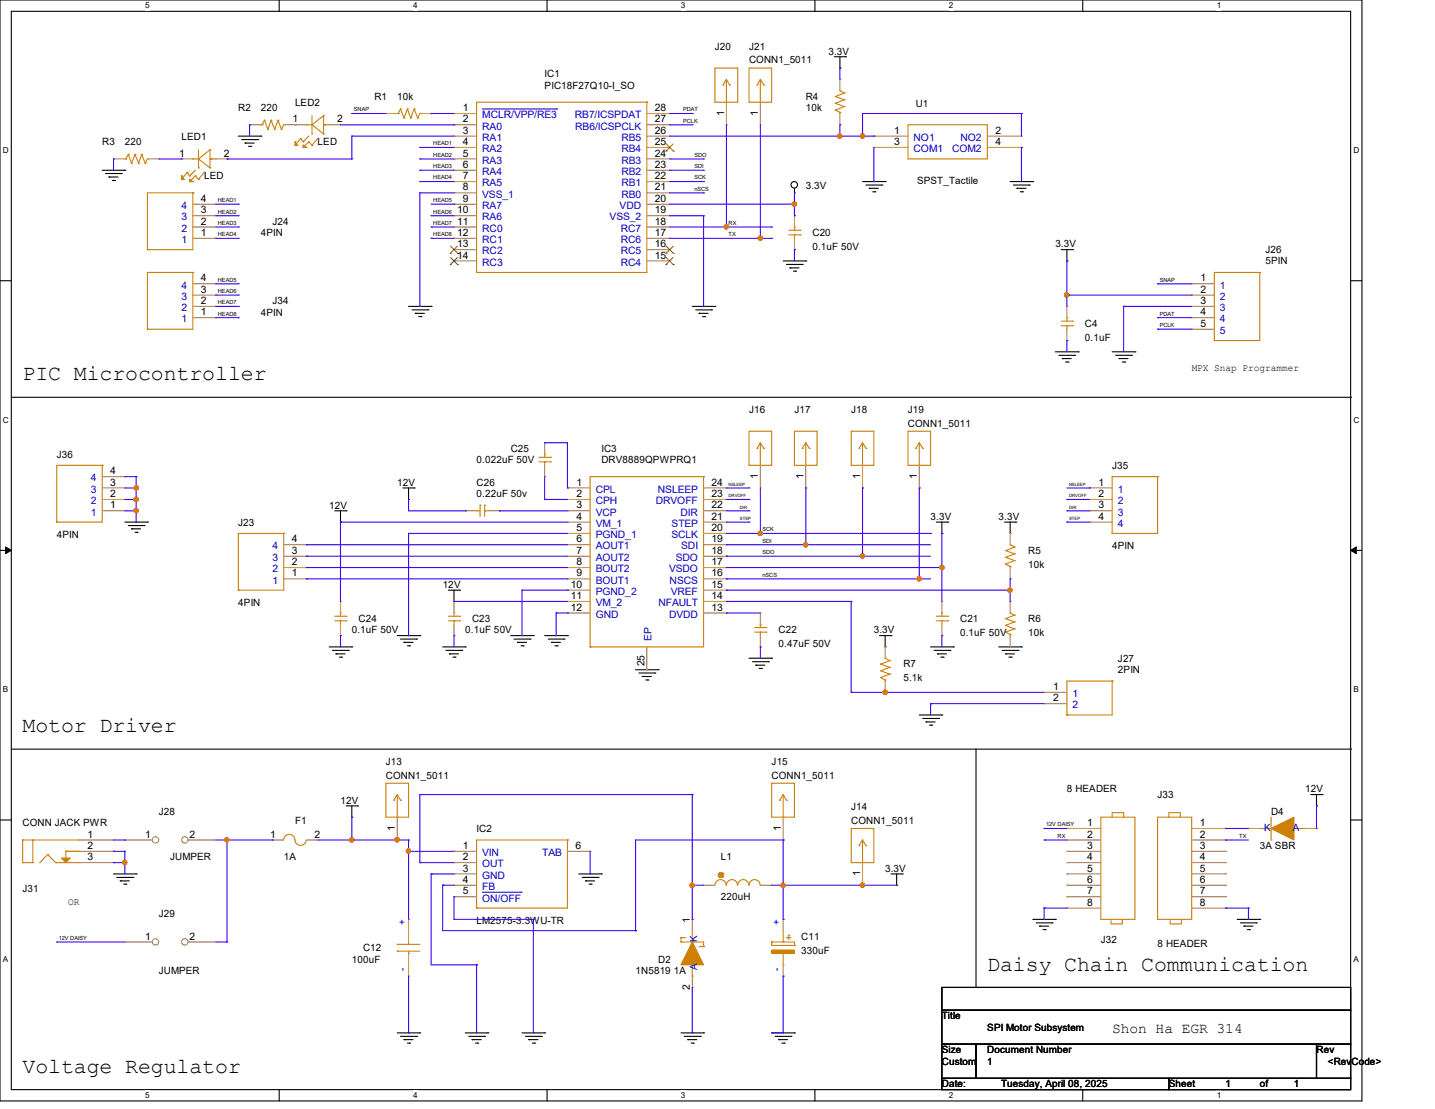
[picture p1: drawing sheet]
<svg xmlns="http://www.w3.org/2000/svg" width="279mm" height="216mm" viewBox="0 0 279 216" stroke-linecap="round" stroke-linejoin="round" font-family="sans-serif">
<path d="M0 0h265.2v214.3h-265.2zM2.2 2.2h260.8v209.9h-260.8z" fill="none" stroke="#000" stroke-width=".21"/>
<g fill="#fff">
<path d="M28.3 .2h.9v1.8h-.9z"/>
<path d="M28.3 212.3h.9v1.8h-.9z"/>
</g>
<path d="M54.4 0v2.2M54.4 212.1v2.2" fill="none" stroke="#000" stroke-width=".21"/>
<g fill="#fff">
<path d="M80.4 .2h.9v1.8h-.9z"/>
<path d="M80.4 212.3h.9v1.8h-.9z"/>
</g>
<path d="M106.5 0v2.2M106.5 212.1v2.2" fill="none" stroke="#000" stroke-width=".21"/>
<g fill="#fff">
<path d="M132.6 .2h.9v1.8h-.9z"/>
<path d="M132.6 212.3h.9v1.8h-.9z"/>
</g>
<path d="M158.7 0v2.2M158.7 212.1v2.2" fill="none" stroke="#000" stroke-width=".21"/>
<g fill="#fff">
<path d="M184.7 .2h.9v1.8h-.9z"/>
<path d="M184.7 212.3h.9v1.8h-.9z"/>
</g>
<path d="M210.8 0v2.2M210.8 212.1v2.2" fill="none" stroke="#000" stroke-width=".21"/>
<g fill="#fff">
<path d="M236.9 .2h.9v1.8h-.9z"/>
<path d="M236.9 212.3h.9v1.8h-.9z"/>
<path d="M.6 28.4h1.1v1.8h-1.1z"/>
<path d="M263.5 28.4h1.2v1.8h-1.2z"/>
<path d="M.6 80.9h1.1v1.7h-1.1z"/>
<path d="M263.5 80.9h1.2v1.7h-1.2z"/>
</g>
<path d="M0 54.7h2.2M263 54.7h2.2" fill="none" stroke="#000" stroke-width=".21"/>
<g fill="#fff">
<path d="M.6 133.3h1v1.8h-1z"/>
<path d="M263.5 133.3h1.1v1.8h-1.1z"/>
</g>
<path d="M0 107.1h2.2M263 107.1h2.2" fill="none" stroke="#000" stroke-width=".21"/>
<path d="M1.1 106.5l1.1 .6-1.1 .7zM263 107.1l1.1-.6v1.3z" fill="#000" stroke="#000" stroke-width=".19"/>
<g fill="#fff">
<path d="M.6 185.8h1v1.8h-1z"/>
<path d="M263.5 185.8h1.1v1.8h-1.1z"/>
</g>
<g fill="none" stroke="#000" stroke-width=".21">
<path d="M162.4 11h2.2M163.5 13.3h.1M163.5 11v2.3M164.6 11h.1M19.9 33.1h4.4M20.5 33.8h3.1M21.2 34.5h.1M21.2 34.5h1.8M21.9 35.1h.4M22.3 35.1h.1M23.6 33.8h.1M24.3 33.1h.1"/>
<path d="M46.4 26.5h4.4M47.1 27.2h3.1M47.7 27.9h.1M47.7 27.9h1.8M48.4 28.5h.4M48.8 28.5h.1M50.2 27.2h.1M50.8 26.5h.1M154.7 37.5h.1M154.7 36.7v.8M167.9 35.3h4.4M168.6 36h3.1"/>
<path d="M169.2 36.7h.1M169.2 36.7h1.8M169.9 37.3h.4M170.3 37.3h.1M171.7 36h.1M172.3 35.3h.1M196.7 35.3h4.4M197.3 36h3.1M198 36.7h.1M198 36.7h1.8M198.7 37.3h.4M199.1 37.3h.1"/>
<path d="M200.4 36h.1M201.1 35.3h.1M79.5 59.6h4.4M83.9 59.6h.1M134.8 59.6h4.4M139.2 59.6h.1M152.5 50.8h4.4M153.1 51.5h3.1M153.8 52.2h.1M153.8 52.2h1.8M154.5 52.8h.4M154.9 52.8h.1"/>
<path d="M156.2 51.5h.1M156.9 50.8h.1M206.6 48.6h2.2M207.7 50.8h.1M207.7 48.6v2.2M208.8 48.6h.1M2.2 77.3h260.8M80.2 60.3h3.1M80.9 61h.1M80.9 61h1.7M81.5 61.6h.5M82 61.6h.1"/>
<path d="M83.3 60.3h.1M135.5 60.3h3.1M136.1 61h.1M136.1 61h1.8M136.8 61.6h.4M137.2 61.6h.1M138.6 60.3h.1M205.5 68.5h4.4M206.2 69.2h3.1M206.8 69.8h.1M206.8 69.8h1.8M207.5 70.5h.4"/>
<path d="M207.9 70.5h.1M209.3 69.2h.1M209.9 68.5h.1M216.5 68.5h4.5M217.2 69.2h3.1M217.9 69.8h.1M217.9 69.8h1.7M218.5 70.5h.5M219 70.5h.1M220.3 69.2h.1M221 68.5h.1M263 77.3h.1"/>
<path d="M65.2 99.4h2.2M66.3 99.4v2.2M67.4 99.4h.1M78.4 95h2.2M79.5 97.2h.1M79.5 95v2.2M80.6 95h.1M24.3 101.6h4.4M25 102.3h3.1M25.6 103h.1M25.6 103h1.8M26.3 103.6h.4"/>
<path d="M26.7 103.6h.1M28.1 102.3h.1M28.7 101.6h.1M66.3 101.6h.1M87.3 114.9h2.2M88.4 117.1h.1M88.4 114.9v2.2M89.5 114.9h.1M182.3 101.6h2.2M183.4 103.8h.1M183.4 101.6v2.2M184.5 101.6h.1"/>
<path d="M195.6 101.6h2.2M196.7 103.8h.1M196.7 101.6v2.2M197.8 101.6h.1M64.1 125.9h4.4M64.7 126.6h3.1M65.4 127.3h.1M65.4 127.3h1.8M66.1 127.9h.4M66.5 127.9h.1M67.8 126.6h.1M68.5 125.9h.1"/>
<path d="M77.3 123.7h4.4M78 124.4h3.1M78.7 125.1h.1M78.7 125.1h1.7M79.3 125.7h.5M79.8 125.7h.1M81.1 124.4h.1M81.7 123.7h.1M86.2 125.9h4.4M86.8 126.6h3.1M87.5 127.3h.1M87.5 127.3h1.8"/>
<path d="M88.2 127.9h.4M88.6 127.9h.1M89.9 126.6h.1M90.6 125.9h.1M99.4 123.7h4.4M100.1 124.4h3.1M100.8 125.1h.1M100.8 125.1h1.7M101.4 125.7h.5M101.9 125.7h.1M103.2 124.4h.1M103.8 123.7h.1"/>
<path d="M106 123.7h4.5M106.7 124.4h3.1M107.4 125.1h.1M107.4 125.1h1.7M108 125.7h.5M108.5 125.7h.1M109.8 124.4h.1M110.5 123.7h.1M123.7 130.4h4.4M124.4 131h3.1M125.1 131.7h.1M125.1 131.7h1.7"/>
<path d="M125.7 132.4h.5M126.2 132.4h.1M127.5 131h.1M128.1 130.4h.1M145.8 128.1h4.4M146.5 128.8h3.1M147.2 129.5h.1M147.2 129.5h1.7M147.8 130.1h.5M148.3 130.1h.1M149.6 128.8h.1M150.2 128.1h.1"/>
<path d="M171.2 123.7h2.3M172.3 125.9h.1M172.3 123.7v2.2M173.5 123.7h.1M179 139.2h4.4M179.7 139.9h3.1M181.2 125.9h4.4M181.9 126.6h3.1M182.5 127.3h.1M182.5 127.3h1.8M182.8 139.9h.1M183.2 127.9h.4"/>
<path d="M183.4 139.2h.1M183.6 127.9h.1M185 126.6h.1M185.6 125.9h.1M194.4 125.9h4.5M195.1 126.6h3.1M195.8 127.3h.1M195.8 127.3h1.7M196.4 127.9h.5M196.9 127.9h.1M198.2 126.6h.1M198.9 125.9h.1"/>
<path d="M0 159.6h2.2M2.2 145.8h260.8M67.4 156.9h2.2M68.5 159.1h.1M68.5 156.9v2.2M69.6 156.9h.1M180.3 140.5h.1M180.3 140.5h1.8M181 141.2h.4M181.4 141.2h.1M190 145.8v46.4M255.2 154.7h2.2"/>
<path d="M256.3 156.9h.1M256.3 154.7v2.2M257.4 154.7h.1M263 145.8h.1M263 159.6h2.2M22.1 170.1h4.4M22.7 170.8h3.2M23.4 171.5h.1M23.4 171.5h1.8M24.1 172.1h.4M24.5 172.1h.1M25.9 170.8h.1"/>
<path d="M26.5 170.1h.1M112.7 170.1h4.4M113.4 170.8h3.1M114 171.5h.1M114 171.5h1.8M114.7 172.1h.4M115.1 172.1h.1M116.5 170.8h.1M117.1 170.1h.1M173.5 170.1h2.2M174.6 172.3h.1M174.6 170.1v2.2"/>
<path d="M175.7 170.1h.1M201.1 179h4.4M201.8 179.7h3.1M204.9 179.7h.1M205.5 179h.1M240.9 179h4.4M241.5 179.7h3.1M244.6 179.7h.1M245.3 179h.1M183.4 192.2h79.6v4.5h-79.6zM183.4 196.7h79.6v6.6h-79.6zM190 192.2h.1"/>
<path d="M202.4 180.3h.1M202.4 180.3h1.8M203.1 181h.4M203.5 181h.1M242.2 180.3h.1M242.2 180.3h1.8M242.9 181h.4M243.3 181h.1M77.3 201.1h4.4M78 201.8h3.1M78.7 202.4h.1M78.7 202.4h1.7"/>
<path d="M79.3 203.1h.5M79.8 203.1h.1M81.1 201.8h.1M81.7 201.1h.1M90.6 201.1h4.4M91.3 201.8h3.1M91.9 202.4h.1M91.9 202.4h1.8M92.6 203.1h.4M93 203.1h.1M94.4 201.8h.1M95 201.1h.1"/>
<path d="M101.6 201.1h4.4M102.3 201.8h3.1M103 202.4h.1M103 202.4h1.7M103.6 203.1h.5M104.1 203.1h.1M105.4 201.8h.1M106 201.1h.1M132.6 201.1h4.4M133.2 201.8h3.2M133.9 202.4h.1M133.9 202.4h1.8"/>
<path d="M134.6 203.1h.4M135 203.1h.1M136.4 201.8h.1M137 201.1h.1M150.2 201.1h4.5M150.9 201.8h3.1M151.6 202.4h.1M151.6 202.4h1.7M152.2 203.1h.5M152.7 203.1h.1M154 201.8h.1M154.7 201.1h.1"/>
<path d="M183.4 203.3h6.6v6.6h-6.6zM183.4 209.9h44.2v2.2h-44.2zM190 203.3h66.3v6.6h-66.3zM227.6 209.9h35.4v2.2h-35.4zM256.3 203.3h6.7v6.6h-6.7z"/>
<circle cx="154.6" cy="36" r=".64"/>
</g>
<g fill="none" stroke="#cc8006" stroke-width=".21">
<path d="M139.2 13.3h4.4v6.6h-4.4zM140.8 16.6h.1M141.4 19.9h.1M141.4 15.5v4.4M141.4 15.5l-.6 1.1M141.4 15.5l.7 1.1M142.1 16.6h.1M92.8 99.4h.1M92.8 99.4h.7M93.5 98.3h.1M93.5 98.3v2.2M94.4 98.3h.1"/>
<path d="M94.4 99.4h.1M94.4 98.3v2.2M94.4 99.4h.6M137 92.8h.1M137 92.8h-22.1v33.1M137 92.8v33.1h-22.1M225.4 92.8h.1M225.4 92.8h-8.9v11M225.4 92.8v11h-8.9M216.5 103.8h.1M114.9 125.9h.1M225.4 159.1h6.6v19.9h-6.6z"/>
<path d="M227.6 159.1v-.9h2.2v.9M227.8 179v.9h2.2v-.9"/>
</g>
<g fill="none" stroke="#a84" stroke-width=".21">
<path d="M141.4 19.9v4.4M141.4 24.3h.1M90.6 99.4h.1M90.6 99.4h2.2M95 99.4h2.2M97.2 99.4h.1M110.5 95h.1M110.5 97.2h.1M110.5 99.4h.1M110.5 95h4.4M110.5 97.2h4.4M110.5 99.4h4.4"/>
<path d="M137 95h4.4M137 97.2h4.4M137 99.4h4.4M141.4 95h.1M141.4 97.2h.1M141.4 99.4h.1M212.1 95h.1M212.1 97.2h.1M212.1 99.4h.1M212.1 95h4.4M212.1 97.2h4.4M212.1 99.4h4.4"/>
<path d="M110.5 101.6h.1M110.5 103.8h.1M110.5 106h.1M110.5 108.3h.1M110.5 110.5h.1M110.5 112.7h.1M110.5 114.9h.1M110.5 117.1h.1M110.5 119.3h.1M110.5 101.6h4.4M110.5 103.8h4.4M110.5 106h4.4"/>
<path d="M110.5 108.3h4.4M110.5 110.5h4.4M110.5 112.7h4.4M110.5 114.9h4.4M110.5 117.1h4.4M110.5 119.3h4.4M137 101.6h4.4M137 103.8h4.4M137 106h4.4M137 108.3h4.4M137 110.5h4.4M137 112.7h4.4"/>
<path d="M137 114.9h4.4M137 117.1h4.4M137 119.3h4.4M141.4 101.6h.1M141.4 103.8h.1M141.4 106h.1M141.4 108.3h.1M141.4 110.5h.1M141.4 112.7h.1M141.4 114.9h.1M141.4 117.1h.1M141.4 119.3h.1"/>
<path d="M212.1 101.6h.1M212.1 101.6h4.4M125.9 130.4h.1M125.9 125.9v4.5M232 161.3h6.6M232 163.5h6.6M232 165.7h6.6M232 167.9h6.6M232 170.1h6.6M232 172.3h6.6M232 174.6h6.6M232 176.8h6.6"/>
<path d="M238.6 161.3h.1M238.6 163.5h.1M238.6 165.7h.1M238.6 167.9h.1M238.6 170.1h.1M238.6 172.3h.1M238.6 174.6h.1M238.6 176.8h.1"/>
</g>
<circle cx="30.3" cy="163.5" r=".63" fill="#fff" stroke="#a84" stroke-width=".21"/>
<path d="M24.3 163.5h.1M24.3 163.5h5.3" fill="none" stroke="#a84" stroke-width=".21"/>
<circle cx="36" cy="163.5" r=".63" fill="#fff" stroke="#a84" stroke-width=".21"/>
<g fill="none" stroke="#a84" stroke-width=".21">
<path d="M148 19.9v4.4M163.5 15.5h.1M163.5 15.5v2.2M22.1 30.9h.1M22.1 30.9h2.2M28.7 30.9h2.2M30.9 30.9h.1M35.3 30.9h.1M35.3 30.9h2.2M37.5 39.8h4.5M42 39.8h.1M42 30.9h2.2"/>
<path d="M44.2 30.9h.1M57.4 24.3h.1M57.4 24.3h2.2M64.1 24.3h2.2M66.3 24.3h.1M75.1 22.1h.1M75.1 22.1h2.2M81.7 22.1h2.2M83.9 22.1h.1M88.4 22.1h.1M88.4 24.3h.1M88.4 26.5h.1"/>
<path d="M88.4 28.7h.1M88.4 30.9h.1M88.4 33.1h.1M88.4 35.3h.1M88.4 37.5h.1M88.4 39.8h.1M88.4 30.9h4.4M88.4 39.8h4.4M88.4 24.3h4.4M88.4 26.5h4.4M88.4 28.7h4.4M88.4 22.1h4.4"/>
<path d="M88.4 33.1h4.4M88.4 35.3h4.4M88.4 37.5h4.4M125.9 30.9h4.5M125.9 39.8h4.5M125.9 24.3h4.5M125.9 26.5h4.5M125.9 28.7h4.5M125.9 22.1h4.5M125.9 33.1h4.5M125.9 35.3h4.5M125.9 37.5h4.5"/>
<path d="M130.4 22.1h.1M130.4 24.3h.1M130.4 26.5h.1M130.4 28.7h.1M130.4 30.9h.1M130.4 33.1h.1M130.4 35.3h.1M130.4 37.5h.1M130.4 39.8h.1M148 24.3h.1M163.5 24.3h.1M163.5 22.1v2.2"/>
<path d="M170.1 26.5h.1M170.1 28.7h.1M170.1 26.5h6.7M170.1 28.7h6.7M192.2 26.5h6.7M192.2 28.7h6.7M198.9 26.5h.1M198.9 28.7h.1M37.5 55.2h4.5M37.5 57.4h4.5M37.5 59.6h4.5M37.5 46.4h4.5"/>
<path d="M37.5 44.2h4.5M37.5 42h4.5M42 46.4h.1M42 44.2h.1M42 42h.1M42 59.6h.1M42 57.4h.1M42 55.2h.1M88.4 42h.1M88.4 44.2h.1M88.4 46.4h.1M88.4 48.6h.1"/>
<path d="M88.4 50.8h.1M88.4 46.4h4.4M88.4 44.2h4.4M88.4 42h4.4M88.4 48.6h4.4M88.4 50.8h4.4M125.9 46.4h4.5M125.9 44.2h4.5M125.9 42h4.5M125.9 48.6h4.5M125.9 50.8h4.5M130.4 42h.1"/>
<path d="M130.4 44.2h.1M130.4 46.4h.1M130.4 48.6h.1M130.4 50.8h.1M154.7 48.6h.1M154.7 42h.1M154.7 42v2.2M154.7 46.4v2.2M232 55.2h.1M232 57.4h.1M232 59.6h.1M232 55.2h4.4"/>
<path d="M232 57.4h4.4M232 59.6h4.4M37.5 61.8h4.5M42 61.8h.1M232 61.8h.1M232 64.1h.1M232 61.8h4.4M232 64.1h4.4M19.9 99.4h4.4M19.9 97.2h4.4M19.9 95h4.4M19.9 92.8h4.4"/>
<path d="M24.3 99.4h.1M24.3 97.2h.1M24.3 95h.1M24.3 92.8h.1M106 92.8h.1M106 86.2h.1M106 86.2v2.2M106 90.6v2.2M156.9 95h.1M156.9 90.6v4.4M167.9 95h.1M167.9 90.6v4.4"/>
<path d="M179 95h.1M179 90.6v4.4M55.2 112.7h4.4M55.2 110.5h4.4M55.2 108.3h4.4M55.2 106h4.4M59.6 112.7h.1M59.6 110.5h.1M59.6 108.3h.1M59.6 106h.1M66.3 117.1h.1M66.3 117.1v2.2"/>
<path d="M148 119.3h.1M148 119.3v2.2M183.4 117.1h.1M183.4 117.1v2.2M196.7 103.8h.1M196.7 112.7h.1M196.7 117.1h.1M196.7 103.8v2.2M196.7 110.5v2.2M196.7 117.1v2.2M66.3 123.7h.1M66.3 121.5v2.2"/>
<path d="M148 125.9h.1M148 123.7v2.2M172.3 125.9h.1M172.3 134.8h.1M172.3 125.9v2.2M172.3 132.6v2.2M183.4 123.7h.1M183.4 121.5v2.2M196.7 125.9h.1M196.7 123.7v2.2M203.3 134.8h.1M203.3 137h.1"/>
<path d="M203.3 134.8h4.4M203.3 137h4.4M77.3 159.1v4.4M152.5 159.1v4.4M15.5 163.5h6.6M15.5 165.7h6.6M15.5 167.9h6.6M22.1 167.9h.1M22.1 165.7h.1M22.1 163.5h.1M36.7 163.5h5.3M42 163.5h.1"/>
<path d="M53 163.5h.1M53 163.5h2.2M59.6 163.5h2.2M61.8 163.5h.1M77.3 163.5h.1M79.5 179h.1M79.5 179v4.4M88.4 165.7h.1M88.4 167.9h.1M88.4 170.1h.1M88.4 172.3h.1M88.4 174.6h.1"/>
<path d="M88.4 165.7h4.4M88.4 167.9h4.4M88.4 170.1h4.4M88.4 172.3h4.4M88.4 174.6h4.4M110.5 165.7h4.4M114.9 165.7h.1M137 172.3h.1M137 172.3h2.2M148 172.3h2.2M150.2 172.3h.1M152.5 179h.1"/>
<path d="M152.5 163.5h.1M152.5 179v2.2M167.9 172.3h.1M167.9 167.9v4.4M207.7 161.3h.1M207.7 163.5h.1M207.7 165.7h.1M207.7 167.9h.1M207.7 170.1h.1M207.7 172.3h.1M207.7 174.6h.1M207.7 176.8h.1"/>
<path d="M207.7 163.5h6.6M207.7 161.3h6.6M207.7 165.7h6.6M207.7 167.9h6.6M207.7 170.1h6.6M207.7 172.3h6.6M207.7 174.6h6.6M207.7 176.8h6.6M243.1 161.3h.1M243.1 161.3h2.2M254.1 161.3h2.2M256.3 161.3h.1"/>
<path d="M79.5 190h.1M79.5 185.6v4.4M152.5 190h.1M152.5 187.8v2.2"/>
</g>
<g fill="none" stroke="#cc8006" stroke-width=".21">
<path d="M125.9 19.9h.1M125.9 19.9h-33.1v33.1M125.9 19.9v33.1h-33.1M145.8 13.3h4.4v6.6h-4.4zM147.4 16.6h.1M148 19.9h.1M148 15.5v4.4M148 15.5l-.6 1.1M148 15.5l.7 1.1M148.7 16.6h.1M162.6 18.8h.1M162.6 18.8l1.8 .6"/>
<path d="M163.5 17.7h.1M163.5 17.7l.9 .4M164.4 19.4h.1M164.4 18.1h.1M164.4 19.4l-1.8 .7M164.4 18.1l-1.8 .7M24.3 30.9h.2M24.5 30.9h.1M25 30.1h.1M25 30.1l-.5 .8M25 30.1l.6 1.7M25.6 31.8h.1"/>
<path d="M26.3 30.1h.1M26.3 30.1l-.7 1.7M26.3 30.1l.7 1.7M27 31.8h.1M27.6 30.1h.1M27.6 30.1l-.6 1.7M27.6 30.1l.7 1.7M28.3 31.8h.1M28.7 30.9h.1M28.7 30.9l-.4 .9M35.3 34.9h.1M35.3 34.2h.1"/>
<path d="M35.3 34.9h.5M35.3 34.2l.5 .7M35.3 34.2v.7M35.8 34.9h.1M36.4 33.6h.1M36.4 33.6l.5 .6M36.4 33.6l-1.1 1.3M36.9 35.3h.1M36.9 34.9h.1M36.9 34.2h.1M36.9 35.3h.6M36.9 34.9l.6 .4"/>
<path d="M36.9 34.9v.4M37.5 30.9h.1M37.5 35.3h.1M37.5 37.5h.1M37.5 30.9h1.2M37.5 37.5v11.1h-8.8M37.5 37.5h-8.8v11.1M38 34.2h.1M38 34.2l.7 .7M38 34.2l-1.1 1.1M38 33.1l-1.1 1.1M38.7 32.7h.1"/>
<path d="M38.7 30.9h.1M38.7 34.9h.1M38.7 29.2v3.5M38.7 30.9l2.2 1.8M39.8 33.6l-1.1 1.3M40.9 29.2h.1M40.9 30.9h.1M40.9 32.7h.1M40.9 30.9h1.1M40.9 29.2v3.5M40.9 29.2l-2.2 1.7M41.1 30.9h.1"/>
<path d="M57.4 28.3h.1M57.4 27.6h.1M57.4 28.3h.5M57.4 27.6l.5 .7M57.4 27.6v.7M57.9 28.3h.1M58.5 27h.1M58.5 27l.5 .6M58.5 27l-1.1 1.3M59 28.7h.1M59 28.3h.1M59 27.6h.1"/>
<path d="M59 28.7h.6M59 28.3l.6 .4M59 28.3v.4M59.6 24.3h.1M59.6 28.7h.1M59.6 24.3h1.1M60.1 27.6h.1M60.1 27.6l.6 .7M60.1 27.6l-1.1 1.1M60.1 26.5l-1.1 1.1M60.7 26.1h.1M60.7 24.3h.1"/>
<path d="M60.7 28.3h.1M60.7 22.5v3.6M60.7 24.3l2.3 1.8M61.8 27l-1.1 1.3M63 22.5h.1M63 24.3h.1M63 26.1h.1M63 24.3h1.1M63 22.5v3.6M63 22.5l-2.3 1.8M63.2 24.3h.1M77.3 22.1h.3"/>
<path d="M77.6 22.1h.1M78 21.2h.1M78 21.2l-.4 .9M78 21.2l.7 1.8M78.7 23h.1M79.3 21.2h.1M79.3 21.2l-.6 1.8M79.3 21.2l.7 1.8M80 23h.1M80.6 21.2h.1M80.6 21.2l-.6 1.8M80.6 21.2l.7 1.8"/>
<path d="M81.3 23h.1M81.7 22.1h.1M81.7 22.1l-.4 .9M162.6 21.4h.1M162.6 20.1h.1M162.6 21.4l.9 .5M162.6 20.1l1.8 .6M163.5 21.9h.1M163.5 21.9v.2M164.4 20.7h.1M164.4 20.7l-1.8 .7M176.8 24.3h15.4v6.6h-15.4z"/>
<path d="M28.7 48.6h.1M37.5 53h.1M37.5 53h-8.8v11.1M37.5 53v11.1h-8.8M92.8 53h.1M153.6 45.7h2.2M153.6 44.8h2.2M154.7 44.2h.1M154.7 45.7h.1M154.7 44.2v.6M154.7 45.7v.7M155.8 45.7h.1"/>
<path d="M155.8 44.8h.1M245.3 53h.1M245.3 53h-8.9v13.3M245.3 53v13.3h-8.9M28.7 64.1h.1M236.4 66.3h.1M19.9 90.6h.1M19.9 90.6v11h-8.9M19.9 90.6h-8.9v11M104.9 89.9h2.3M104.9 89h2.3M106 88.4h.1"/>
<path d="M106 89.9h.1M106 88.4v.6M106 89.9v.7M107.2 89.9h.1M107.2 89h.1M154.7 83.9h4.4v6.7h-4.4zM156.2 87.3h.1M156.9 90.6h.1M156.9 86.2v4.4M156.9 86.2l-.7 1.1M156.9 86.2l.7 1.1M157.6 87.3h.1"/>
<path d="M165.7 83.9h4.4v6.7h-4.4zM167.3 87.3h.1M167.9 90.6h.1M167.9 86.2v4.4M167.9 86.2l-.6 1.1M167.9 86.2l.7 1.1M168.6 87.3h.1M176.8 83.9h4.4v6.7h-4.4zM178.3 87.3h.1M179 90.6h.1M179 86.2v4.4M179 86.2l-.7 1.1"/>
<path d="M179 86.2l.7 1.1M179.7 87.3h.1M11 101.6h.1M46.4 114.9h.1M55.2 103.8h.1M55.2 103.8v11.1h-8.8M55.2 103.8h-8.8v11.1M65.2 120h2.2M66.3 119.3h.1M66.3 119.3v.7M67.4 120h.1M182.3 120h2.2"/>
<path d="M183.4 119.3h.1M183.4 119.3v.7M184.5 120h.1M195.8 109.8h.1M195.8 108.5h.1M195.8 107.2h.1M195.8 109.8l.9 .5M195.8 108.5l1.7 .6M195.8 107.2l1.7 .6M196.7 106h.1M196.7 110.3h.1M196.7 119.3h.1"/>
<path d="M196.7 106l.8 .5M196.7 110.3v.2M196.7 119.3l.8 .5M197.5 109.1h.1M197.5 107.8h.1M197.5 106.5h.1M197.5 119.8h.1M197.5 109.1l-1.7 .7M197.5 107.8l-1.7 .7M197.5 106.5l-1.7 .7M197.5 119.8l-1.7 .6M65.2 120.9h2.2"/>
<path d="M66.3 120.9h.1M66.3 120.9v.6M67.4 120.9h.1M146.9 123.1h2.2M146.9 122.2h2.2M148 121.5h.1M148 123.1h.1M148 121.5v.7M148 123.1v.6M149.1 123.1h.1M149.1 122.2h.1M171.5 131.9h.1"/>
<path d="M171.5 130.6h.1M171.5 129.3h.1M171.5 131.9l.8 .5M171.5 130.6l1.7 .6M171.5 129.3l1.7 .6M172.3 128.1h.1M172.3 132.4h.1M172.3 128.1l.9 .5M172.3 132.4v.2M173.2 131.2h.1M173.2 129.9h.1M173.2 128.6h.1"/>
<path d="M173.2 131.2l-1.7 .7M173.2 129.9l-1.7 .7M173.2 128.6l-1.7 .7M182.3 120.9h2.2M183.4 120.9h.1M183.4 120.9v.6M184.5 120.9h.1M195.8 123.1h.1M195.8 121.8h.1M195.8 120.4h.1M195.8 123.1l.9 .4M195.8 121.8l1.7 .6"/>
<path d="M195.8 120.4l1.7 .7M196.7 123.5h.1M196.7 123.5v.2M197.5 122.4h.1M197.5 121.1h.1M197.5 122.4l-1.7 .7M197.5 121.1l-1.7 .7M207.7 139.2h.1M216.5 132.6h.1M216.5 132.6h-8.8v6.6M216.5 132.6v6.6h-8.8M75.1 152.5h4.4v6.6h-4.4z"/>
<path d="M76.7 155.8h.1M77.3 159.1h.1M77.3 154.7v4.4M77.3 154.7l-.6 1.1M77.3 154.7l.7 1.1M78 155.8h.1M150.2 152.5h4.5v6.6h-4.5zM151.8 155.8h.1M152.5 159.1h.1M152.5 154.7v4.4M152.5 154.7l-.7 1.1M152.5 154.7l.6 1.1"/>
<path d="M153.1 155.8h.1M214.3 159.1h6.7v19.9h-6.7zM216.5 159.1v-.9h2.3v.9M247.5 159.1v4.4M4.4 163.5h.1M4.4 167.9h.1M4.4 167.9h2M4.4 163.5h11.1M4.4 163.5v4.4M6.4 167.9h.1M6.4 163.5h.1M6.4 163.5v4.4"/>
<path d="M9.3 166.4h.1M9.3 166.4l-1.6 1.5M9.3 166.4l1.5 1.5M10.8 167.9h.1M10.8 167.9h4.7M12.8 165.7h.1M12.8 165.7h2.7M12.8 165.7v1.3M15.5 167.9h.1M15.5 165.7h.1M15.5 163.5h.1M55.2 163.5a1.08 1.08 0 0 1 1.1-1.1 1.08 1.08 0 0 1 1.1 1.1"/>
<path d="M57.4 163.5a1.08 1.08 0 0 0 1.1 1.1 1.08 1.08 0 0 0 1.1-1.1M92.8 176.8h.1M110.5 163.5h.1M110.5 163.5h-17.7v13.3M110.5 163.5v13.3h-17.7M139.2 172.3a1.1 1.1 0 0 1 1.1-1.1 1.1 1.1 0 0 1 1.1 1.1M139.9 170.6h.1M139.9 170.1h.1M139.9 170.6l.2 .2M139.9 170.1v.5M139.9 170.1l.9 .5M140.1 169.9h.1"/>
<path d="M140.1 170.8h.1M140.1 169.9l-.2 .2M140.1 169.9h.4M140.1 169.9l.4 .9M140.1 170.8h.4M140.5 169.9h.1M140.5 170.8h.1M140.5 169.9l-.4 .9M140.5 169.9l.3 .2M140.8 170.1h.1M140.8 170.6h.1M140.8 170.1l-.9 .5"/>
<path d="M140.8 170.1v.5M140.8 170.6l-.3 .2M141.4 172.3a1.08 1.08 0 0 1 1.1-1.1 1.08 1.08 0 0 1 1.1 1.1M143.6 172.3a1.08 1.08 0 0 1 1.1-1.1 1.08 1.08 0 0 1 1.1 1.1M145.8 172.3a1.08 1.08 0 0 1 1.1-1.1 1.08 1.08 0 0 1 1.1 1.1M165.7 161.3h4.4v6.6h-4.4zM167.3 164.6h.1M167.9 167.9h.1M167.9 163.5v4.4M167.9 163.5l-.6 1.1M167.9 163.5l.7 1.1M168.6 164.6h.1"/>
<path d="M216.3 179v.9h2.2v-.9M245.3 161.3h2.2M247.5 163.5h.1M247.5 161.3h.1M251.9 161.3h2.2M254.1 161.3h.1M77.3 183.9h.1M77.3 185.2h.1M77.3 183.9h4.4M77.3 185.2h4.4M79.5 183.9h.1M79.5 185.6h.1"/>
<path d="M79.5 183.4v.5M79.5 185.2v.4M150.2 183.4h.1M150.2 183.4h4.5v.7M150.2 183.4v.7h4.5M152.5 183.4h.1M152.5 187.8h.1M152.5 181.2v2.2M152.5 185.6v2.2M153.1 182.5h.1M153.1 182.5h.9M153.6 182.1h.1"/>
<path d="M153.6 182.1v.9M154.7 184.1h.1"/>
</g>
<g fill="#cc8006" stroke="#cc8006" stroke-width=".21">
<path d="M247.5 161.3l4.4-2.2v4.4z"/>
<path d="M11.9 167h1.8l-.9 .9z"/>
<path d="M150.2 185h4.5v.6h-4.5z" fill-rule="evenodd"/>
</g>
<path d="M93.9 21.2h14.5M108.4 21.2h.1M93.9 173.7h7.6M101.5 173.7h.1" fill="none" stroke="#00c" stroke-width=".19"/>
<g fill="none" stroke="#804000" stroke-width=".19">
<path d="M129.7 29.4h.1M129.7 28l1.4 1.4M131.1 28l-1.4 1.4M131.1 29.4h.1M87.7 49.3h.1M87.7 51.5h.1M87.7 47.9l1.4 1.4M87.7 50.1l1.4 1.4M89.1 47.9l-1.4 1.4M89.1 50.1l-1.4 1.4M89.1 49.3h.1M89.1 51.5h.1"/>
<path d="M129.7 49.3h.1M129.7 51.5h.1M129.7 47.9l1.4 1.4M129.7 50.1l1.4 1.4M131.1 47.9l-1.4 1.4M131.1 50.1l-1.4 1.4M131.1 49.3h.1M131.1 51.5h.1"/>
</g>
<circle cx="30.3" cy="183.4" r=".63" fill="#fff" stroke="#a84" stroke-width=".21"/>
<path d="M24.3 183.4h.1M24.3 183.4h5.3" fill="none" stroke="#a84" stroke-width=".21"/>
<circle cx="36" cy="183.4" r=".63" fill="#fff" stroke="#a84" stroke-width=".21"/>
<g fill="none" stroke="#a84" stroke-width=".21">
<path d="M48.6 24.3h.1M48.6 24.3h2.2M55.2 24.3h2.2M57.4 24.3h.1M207.7 59.6h.1M207.7 59.6v2.2M207.7 66.3h.1M207.7 64.1v2.2M148 95h.1M148 90.6v4.4M88.4 117.1h.1M88.4 117.1v2.2"/>
<path d="M88.4 123.7h.1M88.4 121.5v2.2M134.8 179h.1M134.8 179v2.2M36.7 183.4h5.3M42 183.4h.1M134.8 192.2h.1M134.8 190v2.2"/>
</g>
<g fill="none" stroke="#cc8006" stroke-width=".21">
<path d="M50.8 24.3h.3M51.1 24.3h.1M51.5 23.4h.1M51.5 23.4l-.4 .9M51.5 23.4l.7 1.8M52.2 25.2h.1M52.8 23.4h.1M52.8 23.4l-.6 1.8M52.8 23.4l.7 1.8M53.5 25.2h.1M54.1 23.4h.1M54.1 23.4l-.6 1.8"/>
<path d="M54.1 23.4l.7 1.8M54.8 25.2h.1M55.2 24.3h.1M55.2 24.3l-.4 .9M206.6 63.4h2.2M206.6 62.5h2.2M207.7 61.8h.1M207.7 63.4h.1M207.7 61.8v.7M207.7 63.4v.7M208.8 63.4h.1M208.8 62.5h.1"/>
<path d="M145.8 83.9h4.4v6.7h-4.4zM147.4 87.3h.1M148 90.6h.1M148 86.2v4.4M148 86.2l-.6 1.1M148 86.2l.7 1.1M148.7 87.3h.1M87.3 120h2.2M88.4 119.3h.1M88.4 119.3v.7M89.5 120h.1M87.3 120.9h2.2"/>
<path d="M88.4 120.9h.1M88.4 120.9v.6M89.5 120.9h.1M132.6 183.4h.1M132.6 182.5h.1M132.6 183.4h4.4v.9M132.6 182.5v.9M132.6 182.5h.9M134.8 183.4h.1M134.8 190h.1M134.8 181.2v2.2M134.8 187.8v2.2"/>
<path d="M136.1 184.3h.9M137 184.3h.1"/>
</g>
<path d="M134.8 183.4l2.2 4.4h-4.4z" fill="#cc8006" stroke="#cc8006" stroke-width=".21"/>
<g fill="none" stroke="#4200ff" stroke-width=".21">
<path d="M163.5 13.3h.1M163.5 13.3v2.2M22.1 30.9h.1M22.1 30.9v2.2M30.9 30.9h4.4M35.3 30.9h.1M42 39.8h4.4M44.2 30.9h.1M44.2 30.9h24.3M46.4 39.8h.1M48.6 24.3h.1M48.6 24.3v2.2"/>
<path d="M66.3 24.3h22.1M68.5 26.5h.1M68.5 30.9h.1M68.5 22.1h.1M68.5 26.5h19.9M68.5 22.1h6.6M68.5 26.5v4.4M81.7 37.5h.1M81.7 28.7h.1M81.7 30.9h.1M81.7 33.1h.1M81.7 35.3h.1"/>
<path d="M81.7 37.5h6.7M81.7 37.5v22.1M81.7 30.9h6.7M81.7 33.1h6.7M81.7 35.3h6.7M81.7 28.7h6.7M83.9 22.1h.1M83.9 39.8h4.5M83.9 22.1h4.5M88.4 24.3h.1M88.4 39.8h.1M130.4 26.5h39.7"/>
<path d="M130.4 39.8h24.3M130.4 37.5h6.6M130.4 22.1h4.4M130.4 24.3h4.4M130.4 30.9h6.6M130.4 33.1h6.6M130.4 35.3h6.6M134.8 22.1h.1M134.8 24.3h.1M137 30.9h.1M137 33.1h.1M137 35.3h.1"/>
<path d="M137 37.5h.1M141.4 24.3v19.9M148 24.3v22.1M154.7 39.8h.1M154.7 37.5v4.5M163.5 24.3h.1M163.5 26.5h.1M163.5 24.3v2.2M167.9 26.5h.1M167.9 22.1h.1M167.9 22.1h31M167.9 22.1v4.4"/>
<path d="M170.1 26.5h.1M170.1 35.3h.1M170.1 28.7v6.6M198.9 28.7h.1M198.9 22.1h.1M198.9 22.1v4.4M198.9 28.7v6.6M42 57.4h4.4M42 59.6h4.4M42 55.2h4.4M42 42h4.4M42 44.2h4.4"/>
<path d="M42 46.4h4.4M46.4 42h.1M46.4 46.4h.1M46.4 55.2h.1M46.4 57.4h.1M46.4 59.6h.1M46.4 44.2h.1M81.7 59.6h.1M83.9 42h.1M83.9 44.2h.1M83.9 46.4h.1M83.9 42h4.5"/>
<path d="M83.9 44.2h4.5M83.9 46.4h4.5M130.4 42h6.6M130.4 44.2h19.8M130.4 46.4h19.8M137 42h.1M137 59.6h.1M137 42v17.6M141.4 44.2h.1M148 46.4h.1M150.2 44.2h.1M150.2 46.4h.1"/>
<path d="M154.7 42h.1M154.7 48.6h.1M154.7 48.6v2.2M207.7 50.8h.1M207.7 57.4h.1M207.7 50.8v8.8M207.7 57.4h24.3M218.8 59.6h.1M218.8 59.6h13.2M218.8 59.6v8.9M225.4 55.2h.1M225.4 55.2h6.6"/>
<path d="M42 61.8h4.4M46.4 61.8h.1M207.7 66.3h.1M207.7 66.3v2.2M225.4 61.8h.1M225.4 64.1h.1M225.4 61.8h6.6M225.4 64.1h6.6M24.3 99.4h2.2M24.3 97.2h2.2M24.3 95h2.2M24.3 92.8h2.2"/>
<path d="M26.5 99.4h.1M26.5 97.2h.1M26.5 95h.1M26.5 92.8h.1M26.5 92.8v8.8M79.5 97.2h.1M79.5 97.2v2.2h11.1M90.6 99.4h.1M97.2 99.4h.1M97.2 99.4h13.3M106 97.2h.1M106 86.2h.1"/>
<path d="M106 86.2h4.5v8.8M106 97.2h4.5M106 92.8v4.4M110.5 95h.1M141.4 99.4h4.4M141.4 97.2h4.4M141.4 95h4.4M145.8 95h.1M145.8 97.2h.1M145.8 99.4h.1M148 95v8.8M156.9 95h.1"/>
<path d="M156.9 95v11M167.9 95h.1M167.9 95v13.3M179 95h.1M179 95v17.7M207.7 97.2h.1M207.7 99.4h.1M207.7 99.4h4.4M207.7 97.2h4.4M207.7 95h4.4M212.1 95h.1M26.5 101.6h.1"/>
<path d="M59.6 106h.1M59.6 108.3h.1M59.6 110.5h.1M59.6 112.7h.1M59.6 106h50.9M59.6 108.3h50.9M59.6 110.5h50.9M59.6 112.7h50.9M66.3 101.6h.1M66.3 101.6v15.5M66.3 101.6h44.2M79.5 103.8h.1"/>
<path d="M79.5 103.8v19.9M79.5 103.8h31M88.4 117.1h.1M88.4 117.1h22.1M101.6 114.9h.1M101.6 114.9v8.8M101.6 114.9h8.9M108.3 119.3h.1M108.3 119.3v4.4M108.3 119.3h2.2M110.5 119.3h.1M110.5 114.9h.1"/>
<path d="M141.4 106h.1M141.4 108.3h.1M141.4 112.7h.1M141.4 119.3h.1M141.4 114.9h.1M141.4 110.5h.1M141.4 117.1h.1M141.4 106h39.8M141.4 108.3h39.8M141.4 110.5h42M141.4 112.7h39.8M141.4 103.8h39.8"/>
<path d="M141.4 119.3h6.6M141.4 114.9h55.3M141.4 117.1h24.3M141.4 101.6h4.4M145.8 101.6h.1M148 103.8h.1M156.9 106h.1M165.7 117.1h.1M165.7 117.1v17.7M167.9 108.3h.1M179 112.7h.1M181.2 103.8h.1"/>
<path d="M183.4 103.8h.1M183.4 110.5h.1M183.4 103.8v13.3M196.7 112.7h.1M196.7 114.9h.1M196.7 112.7v4.4M207.7 101.6h.1M207.7 101.6h4.4M66.3 123.7h.1M66.3 123.7v2.2M79.5 123.7h.1M88.4 123.7h.1"/>
<path d="M88.4 123.7v2.2M148 125.9h.1M148 125.9v2.2M165.7 134.8h.1M165.7 134.8h37.6M172.3 134.8h.1M181.2 137h.1M181.2 137h22.1M181.2 137v2.2M183.4 123.7h.1M183.4 123.7v2.2M68.5 159.1v4.4"/>
<path d="M81.7 154.7h.1M81.7 154.7v13.2M81.7 154.7h53.1M134.8 154.7h.1M134.8 154.7v24.3M256.3 156.9h.1M256.3 156.9v4.4M22.1 167.9h.1M22.1 165.7h.1M22.1 163.5h2.2M22.1 167.9h2.2M22.1 165.7h2.2"/>
<path d="M24.3 167.9h.1M24.3 165.7h.1M24.3 163.5h.1M24.3 165.7v4.4M42 163.5h11M44.2 163.5h.1M44.2 163.5v19.9M53 163.5h.1M61.8 163.5h17.7M68.5 163.5h.1M77.3 163.5h.1M79.5 165.7h.1"/>
<path d="M79.5 163.5h.1M79.5 163.5v15.5M79.5 165.7h8.9M81.7 167.9h.1M81.7 167.9h6.7M83.9 170.1h.1M83.9 170.1h4.5M83.9 170.1v17.7h8.9M86.2 172.3h.1M86.2 172.3h2.2M86.2 172.3v8.9h37.5M88.4 174.6h.1"/>
<path d="M88.4 174.6v4.4h15.4M103.8 179h.1M103.8 179v22.1M114.9 170.1h.1M114.9 165.7v4.4M134.8 172.3h.1M134.8 179h.1M134.8 172.3h2.2M150.2 172.3h24.4M152.5 163.5h.1M152.5 179h.1M152.5 172.3h.1"/>
<path d="M152.5 163.5h-28.8v17.7M152.5 163.5v15.5M167.9 172.3h.1M203.3 176.8h.1M203.3 161.3h.1M203.3 163.5h.1M203.3 163.5h4.4M203.3 176.8h4.4M203.3 176.8v2.2M203.3 161.3h4.4M238.6 176.8h.1M238.6 163.5h.1"/>
<path d="M238.6 161.3h.1M238.6 163.5h4.5M238.6 176.8h4.5M238.6 161.3h4.5M243.1 176.8h.1M243.1 176.8v2.2M11 183.4h.1M11 183.4h13.3M42 183.4h2.2M44.2 183.4h.1M79.5 190v11.1M92.8 187.8h.1"/>
<path d="M92.8 187.8v13.3M123.7 181.2h.1M134.8 192.2v8.9M152.5 190h.1M152.5 190v11.1h-2.3M79.5 201.1h.1M103.8 201.1h.1M134.8 201.1h.1M150.2 201.1h.1"/>
</g>
<g fill="#f00" stroke="#f00" stroke-width=".21">
<circle cx="207.7" cy="57.4" r=".41"/>
<circle cx="68.5" cy="163.5" r=".41"/>
<circle cx="24.3" cy="167.9" r=".41"/>
<circle cx="167.9" cy="108.2" r=".41"/>
<circle cx="196.6" cy="114.9" r=".41"/>
<circle cx="183.4" cy="110.4" r=".41"/>
<circle cx="172.3" cy="134.8" r=".41"/>
<circle cx="167.9" cy="26.5" r=".41"/>
<circle cx="154.7" cy="39.8" r=".41"/>
<circle cx="163.5" cy="26.5" r=".41"/>
<circle cx="141.4" cy="44.2" r=".41"/>
<circle cx="148" cy="46.4" r=".41"/>
<circle cx="156.9" cy="106" r=".41"/>
<circle cx="179" cy="112.7" r=".41"/>
<circle cx="152.5" cy="172.3" r=".41"/>
<circle cx="167.9" cy="172.3" r=".41"/>
<circle cx="44.2" cy="163.5" r=".41"/>
<circle cx="134.8" cy="172.3" r=".41"/>
<circle cx="77.3" cy="163.5" r=".41"/>
<circle cx="79.5" cy="165.7" r=".41"/>
<circle cx="148" cy="103.8" r=".41"/>
<circle cx="26.5" cy="99.4" r=".41"/>
<circle cx="26.5" cy="97.2" r=".41"/>
<circle cx="26.5" cy="95" r=".41"/>
</g>
<g font-size="4.2">
<text x="4.4" y="74">PIC Microcontroller</text>
<text x="4.4" y="142.5">Motor Driver</text>
<text x="192.2" y="189">Daisy Chain Communication</text>
<text x="4.4" y="208.8">Voltage Regulator</text>
</g>
<text font-size="2.8" x="216.5" y="201.1">Shon Ha EGR 314</text>
<g font-size="2">
<text x="57" y="23.8">1</text>
<text x="65.7" y="23.8">2</text>
<text x="90.1" y="21.6">1</text>
<text x="90.1" y="23.8">2</text>
<text x="127.5" y="21.6">28</text>
<text x="127.5" y="23.8">27</text>
<text x="141" y="22.6" transform="rotate(-90 141 22.6)">1</text>
<text x="147.6" y="22.6" transform="rotate(-90 147.6 22.6)">1</text>
<text x="90.1" y="26">3</text>
<text x="90.1" y="28.2">4</text>
<text x="127.5" y="26">26</text>
<text x="127.5" y="28.2">25</text>
<text x="174.1" y="26">1</text>
<text x="174.1" y="28.2">3</text>
<text x="193.8" y="26">2</text>
<text x="193.8" y="28.2">4</text>
<text x="34.9" y="30.5">1</text>
<text x="43.6" y="30.5">2</text>
<text x="90.1" y="30.5">5</text>
<text x="90.1" y="32.7">6</text>
<text x="90.1" y="34.9">7</text>
<text x="127.5" y="30.5">24</text>
<text x="127.5" y="32.7">23</text>
<text x="127.5" y="34.9">22</text>
<text x="39.1" y="41.5">3</text>
<text x="39.1" y="39.3">4</text>
<text x="89" y="41.5">10</text>
<text x="90.1" y="37.1">8</text>
<text x="90.1" y="39.3">9</text>
<text x="127.5" y="37.1">21</text>
<text x="127.5" y="39.3">20</text>
<text x="127.5" y="41.5">19</text>
<text x="39.1" y="45.9">1</text>
<text x="39.1" y="43.7">2</text>
<text x="89" y="43.7">11</text>
<text x="89" y="45.9">12</text>
<text x="127.5" y="43.7">18</text>
<text x="127.5" y="45.9">17</text>
<text x="89" y="48.1">13</text>
<text x="89" y="50.3">14</text>
<text x="127.5" y="48.1">16</text>
<text x="127.5" y="50.3">15</text>
<text x="39.1" y="59.2">2</text>
<text x="39.1" y="57">3</text>
<text x="39.1" y="54.8">4</text>
<text x="233.8" y="54.8">1</text>
<text x="233.8" y="57">2</text>
<text x="233.8" y="59.2">3</text>
<text x="39.1" y="61.4">1</text>
<text x="233.8" y="61.4">4</text>
<text x="233.8" y="63.6">5</text>
<text x="21.5" y="94.5">3</text>
<text x="21.5" y="92.3">4</text>
<text x="112.2" y="94.5">1</text>
<text x="138.6" y="94.5">24</text>
<text x="147.6" y="93.3" transform="rotate(-90 147.6 93.3)">1</text>
<text x="156.4" y="93.3" transform="rotate(-90 156.4 93.3)">1</text>
<text x="167.5" y="93.3" transform="rotate(-90 167.5 93.3)">1</text>
<text x="178.5" y="93.3" transform="rotate(-90 178.5 93.3)">1</text>
<text x="213.9" y="94.5">1</text>
<text x="21.5" y="99">1</text>
<text x="21.5" y="96.8">2</text>
<text x="112.2" y="96.8">2</text>
<text x="112.2" y="99">3</text>
<text x="112.2" y="101.2">4</text>
<text x="138.6" y="96.8">23</text>
<text x="138.6" y="99">22</text>
<text x="138.6" y="101.2">21</text>
<text x="213.9" y="96.8">2</text>
<text x="213.9" y="99">3</text>
<text x="213.9" y="101.2">4</text>
<text x="56.8" y="107.8">3</text>
<text x="56.8" y="105.6">4</text>
<text x="112.2" y="103.4">5</text>
<text x="112.2" y="105.6">6</text>
<text x="112.2" y="107.8">7</text>
<text x="138.6" y="103.4">20</text>
<text x="138.6" y="105.6">19</text>
<text x="138.6" y="107.8">18</text>
<text x="56.8" y="112.2">1</text>
<text x="56.8" y="110">2</text>
<text x="112.2" y="110">8</text>
<text x="112.2" y="112.2">9</text>
<text x="138.6" y="110">17</text>
<text x="138.6" y="112.2">16</text>
<text x="111.1" y="114.4">10</text>
<text x="111.1" y="116.6">11</text>
<text x="111.1" y="118.9">12</text>
<text x="138.6" y="114.4">15</text>
<text x="138.6" y="116.6">14</text>
<text x="138.6" y="118.9">13</text>
<text x="125.5" y="129.7" transform="rotate(-90 125.5 129.7)">25</text>
<text x="205.1" y="134.3">1</text>
<text x="205.1" y="136.5">2</text>
<text x="76.9" y="161.8" transform="rotate(-90 76.9 161.8)">1</text>
<text x="152" y="161.8" transform="rotate(-90 152 161.8)">1</text>
<text x="211.7" y="160.8">1</text>
<text x="233.6" y="160.8">1</text>
<text x="17" y="167.5">3</text>
<text x="17" y="165.3">2</text>
<text x="17" y="163.1">1</text>
<text x="28.3" y="163.1">1</text>
<text x="36.9" y="163.1">2</text>
<text x="52.6" y="163.1">1</text>
<text x="61.2" y="163.1">2</text>
<text x="90.1" y="165.3">1</text>
<text x="90.1" y="167.5">2</text>
<text x="112.1" y="165.3">6</text>
<text x="211.7" y="163.1">2</text>
<text x="211.7" y="165.3">3</text>
<text x="211.7" y="167.5">4</text>
<text x="233.6" y="163.1">2</text>
<text x="233.6" y="165.3">3</text>
<text x="233.6" y="167.5">4</text>
<text x="90.1" y="169.7">3</text>
<text x="90.1" y="171.9">4</text>
<text x="167.5" y="170.6" transform="rotate(-90 167.5 170.6)">1</text>
<text x="211.7" y="169.7">5</text>
<text x="211.7" y="171.9">6</text>
<text x="233.6" y="169.7">5</text>
<text x="233.6" y="171.9">6</text>
<text x="90.1" y="174.1">5</text>
<text x="134.3" y="179.6" transform="rotate(-90 134.3 179.6)">1</text>
<text x="211.7" y="174.1">7</text>
<text x="211.7" y="176.3">8</text>
<text x="233.6" y="174.1">7</text>
<text x="233.6" y="176.3">8</text>
<text x="28.3" y="182.9">1</text>
<text x="36.9" y="182.9">2</text>
<text x="134.3" y="192.7" transform="rotate(-90 134.3 192.7)">2</text>
</g>
<g font-size="2" fill="#00c">
<text x="93.9" y="23">MCLR/VPP/RE3</text>
<text x="111.9" y="23">RB7/ICSPDAT</text>
<text x="93.9" y="25.2">RA0</text>
<text x="93.9" y="27.4">RA1</text>
<text x="93.9" y="29.6">RA2</text>
<text x="112" y="25.2">RB6/ICSPCLK</text>
<text x="121" y="27.4">RB5</text>
<text x="121" y="29.6">RB4</text>
<text x="177.9" y="27.4">NO1</text>
<text x="177.9" y="29.6">COM1</text>
<text x="185.4" y="29.6">COM2</text>
<text x="187" y="27.4">NO2</text>
<text x="93.9" y="31.9">RA3</text>
<text x="93.9" y="34.1">RA4</text>
<text x="121" y="31.9">RB3</text>
<text x="121" y="34.1">RB2</text>
<text x="35.3" y="40.7">4</text>
<text x="93.9" y="36.3">RA5</text>
<text x="93.9" y="38.5">VSS_1</text>
<text x="93.9" y="40.7">RA7</text>
<text x="120.7" y="40.7">VDD</text>
<text x="121" y="36.3">RB1</text>
<text x="121" y="38.5">RB0</text>
<text x="35.3" y="47.3">1</text>
<text x="35.3" y="45.1">2</text>
<text x="35.3" y="42.9">3</text>
<text x="93.9" y="42.9">RA6</text>
<text x="93.9" y="45.1">RC0</text>
<text x="93.9" y="47.3">RC1</text>
<text x="118.7" y="42.9">VSS_2</text>
<text x="120.9" y="45.1">RC7</text>
<text x="120.9" y="47.3">RC6</text>
<text x="93.9" y="49.5">RC2</text>
<text x="93.9" y="51.7">RC3</text>
<text x="120.9" y="49.5">RC5</text>
<text x="120.9" y="51.7">RC4</text>
<text x="35.3" y="58.4">3</text>
<text x="35.3" y="56.2">4</text>
<text x="237.5" y="56.2">1</text>
<text x="237.5" y="58.4">2</text>
<text x="35.3" y="62.8">1</text>
<text x="35.3" y="60.6">2</text>
<text x="237.5" y="60.6">3</text>
<text x="237.5" y="62.8">4</text>
<text x="237.5" y="65">5</text>
<text x="17.7" y="95.9">3</text>
<text x="17.7" y="93.7">4</text>
<text x="116" y="95.9">CPL</text>
<text x="128.1" y="95.9">NSLEEP</text>
<text x="217.6" y="95.9">1</text>
<text x="17.7" y="100.4">1</text>
<text x="17.7" y="98.2">2</text>
<text x="116" y="98.2">CPH</text>
<text x="116" y="100.4">VCP</text>
<text x="127.7" y="98.2">DRVOFF</text>
<text x="132.5" y="100.4">DIR</text>
<text x="217.6" y="98.2">2</text>
<text x="217.6" y="100.4">3</text>
<text x="53" y="107">4</text>
<text x="116" y="102.6">VM_1</text>
<text x="116" y="104.8">PGND_1</text>
<text x="116" y="107">AOUT1</text>
<text x="130.7" y="104.8">SCLK</text>
<text x="130.8" y="102.6">STEP</text>
<text x="132.6" y="107">SDI</text>
<text x="217.6" y="102.6">4</text>
<text x="53" y="113.6">1</text>
<text x="53" y="111.4">2</text>
<text x="53" y="109.2">3</text>
<text x="116" y="109.2">AOUT2</text>
<text x="116" y="111.4">BOUT2</text>
<text x="116" y="113.6">BOUT1</text>
<text x="130.3" y="111.4">VSDO</text>
<text x="130.4" y="113.6">NSCS</text>
<text x="131.6" y="109.2">SDO</text>
<text x="116" y="115.8">PGND_2</text>
<text x="116" y="118">VM_2</text>
<text x="128.2" y="118">NFAULT</text>
<text x="130.6" y="115.8">VREF</text>
<text x="116" y="120.3">GND</text>
<text x="126.9" y="124.8" transform="rotate(-90 126.9 124.8)">EP</text>
<text x="130.3" y="120.3">DVDD</text>
<text x="208.8" y="135.7">1</text>
<text x="208.8" y="137.9">2</text>
<text x="93.9" y="166.7">VIN</text>
<text x="105.6" y="166.7">TAB</text>
<text x="93.9" y="168.9">OUT</text>
<text x="93.9" y="171.1">GND</text>
<text x="93.9" y="173.3">FB</text>
<text x="93.9" y="175.5">ON/OFF</text>
</g>
<g font-size="1.9">
<text x="139.2" y="9.7">J20</text>
<text x="145.8" y="9.7">J21</text>
<text x="161.3" y="10.6">3.3V</text>
<text x="106" y="15">IC1</text>
<text x="106" y="17.2">PIC18F27Q10-I_SO</text>
<text x="145.8" y="12.4">CONN1_5011</text>
<text x="46.4" y="21.7">R2</text>
<text x="50.8" y="21.7">220</text>
<text x="57.4" y="20.6">LED2</text>
<text x="72.9" y="19.4">R1</text>
<text x="77.3" y="19.4">10k</text>
<text x="156.9" y="19.4">R4</text>
<text x="156.9" y="21.7">10k</text>
<text x="178.3" y="20.8">U1</text>
<text x="19.9" y="28.3">R3</text>
<text x="24.3" y="28.3">220</text>
<text x="35.3" y="27.2">LED1</text>
<text x="61.8" y="28.3">LED</text>
<text x="39.8" y="34.9">LED</text>
<text x="178.6" y="35.8">SPST_Tactile</text>
<text x="156.9" y="36.7">3.3V</text>
<text x="50.8" y="46">4PIN</text>
<text x="53" y="43.8">J24</text>
<text x="158.2" y="46">C20</text>
<text x="158.2" y="48.6">0.1uF 50V</text>
<text x="205.5" y="48.2">3.3V</text>
<text x="246.4" y="49.3">J26</text>
<text x="246.4" y="51.5">5PIN</text>
<text x="53" y="59.2">J34</text>
<text x="50.8" y="61.4">4PIN</text>
<text x="211.2" y="63.6">C4</text>
<text x="211.2" y="66.3">0.1uF</text>
<text x="232" y="72.2">MPX Snap Programmer</text>
<text x="145.8" y="80.4">J16</text>
<text x="154.7" y="80.4">J17</text>
<text x="165.7" y="80.4">J18</text>
<text x="176.8" y="80.4">J19</text>
<text x="176.8" y="83.1">CONN1_5011</text>
<text x="11" y="89.1">J36</text>
<text x="99.4" y="88">C25</text>
<text x="117.1" y="88">IC3</text>
<text x="77.3" y="94.6">12V</text>
<text x="92.8" y="94.6">C26</text>
<text x="92.8" y="90.2">0.022uF 50V</text>
<text x="117.1" y="90.2">DRV8889QPWPRQ1</text>
<text x="216.5" y="91.3">J35</text>
<text x="64.1" y="99">12V</text>
<text x="92.8" y="96.8">0.22uF 50v</text>
<text x="181.2" y="101.2">3.3V</text>
<text x="194.4" y="101.2">3.3V</text>
<text x="11" y="104.7">4PIN</text>
<text x="46.4" y="102.3">J23</text>
<text x="200.2" y="107.8">R5</text>
<text x="216.5" y="107">4PIN</text>
<text x="200.2" y="110.5">10k</text>
<text x="46.4" y="118">4PIN</text>
<text x="86.2" y="114.5">12V</text>
<text x="68.5" y="123.3">0.1uF 50V</text>
<text x="69.8" y="121.1">C24</text>
<text x="90.6" y="123.3">0.1uF 50V</text>
<text x="91.9" y="121.1">C23</text>
<text x="151.6" y="123.3">C22</text>
<text x="151.6" y="125.9">0.47uF 50V</text>
<text x="170.1" y="123.3">3.3V</text>
<text x="186.9" y="121.1">C21</text>
<text x="186.9" y="123.7">0.1uF 50V</text>
<text x="200.2" y="121.1">R6</text>
<text x="200.2" y="123.7">10k</text>
<text x="175.9" y="129.9">R7</text>
<text x="217.7" y="128.8">J27</text>
<text x="217.7" y="131.1">2PIN</text>
<text x="175.9" y="132.6">5.1k</text>
<text x="75.1" y="148.9">J13</text>
<text x="150.2" y="148.9">J15</text>
<text x="75.1" y="151.6">CONN1_5011</text>
<text x="150.2" y="151.6">CONN1_5011</text>
<text x="207.7" y="154.3">8 HEADER</text>
<text x="225.4" y="155.4">J33</text>
<text x="254.1" y="154.3">12V</text>
<text x="4.4" y="160.9">CONN JACK PWR</text>
<text x="30.9" y="158.7">J28</text>
<text x="57.4" y="160.4">F1</text>
<text x="66.3" y="156.5">12V</text>
<text x="92.8" y="162">IC2</text>
<text x="165.7" y="157.8">J14</text>
<text x="165.7" y="160.4">CONN1_5011</text>
<text x="247.5" y="158.7">D4</text>
<text x="33.1" y="167.5">JUMPER</text>
<text x="55.2" y="167.5">1A</text>
<text x="140.3" y="167.5">L1</text>
<text x="245.3" y="165.3">3A SBR</text>
<text x="4.4" y="173.7">J31</text>
<text x="172.3" y="169.7">3.3V</text>
<text x="13.2" y="176.1">OR</text>
<text x="30.9" y="178.6">J29</text>
<text x="92.8" y="179.9">LM2575-3.3WU-TR</text>
<text x="140.3" y="175.3">220uH</text>
<text x="70.7" y="185.2">C12</text>
<text x="156" y="183">C11</text>
<text x="156" y="185.6">330uF</text>
<text x="214.3" y="183.6">J32</text>
<text x="225.4" y="184.3">8 HEADER</text>
<text x="30.9" y="189.6">JUMPER</text>
<text x="68.5" y="187.4">100uF</text>
<text x="123.7" y="189.6">1N5819 1A</text>
<text x="128.1" y="187.4">D2</text>
<text x="183.4" y="198.5">Title</text>
<text x="192.2" y="200.7">SPI Motor Subsystem</text>
<text x="183.4" y="205.1">Size</text>
<text x="183.4" y="207.3">Custom</text>
<text x="192.2" y="205.1">Document Number</text>
<text x="192.2" y="207.3">1</text>
<text x="256.3" y="205.1">Rev</text>
<text x="258.5" y="207.3">&lt;RevCode&gt;</text>
<text x="183.4" y="211.7">Date:</text>
<text x="194.9" y="211.7">Tuesday, April 08, 2025</text>
<text x="227.6" y="211.7">Sheet</text>
<text x="238.6" y="211.7">1</text>
<text x="245.3" y="211.7">of</text>
<text x="251.9" y="211.7">1</text>
</g>
<g font-size="1.9" fill="#00c">
<text x="246.2" y="161.8">K</text>
<text x="251.7" y="161.8">A</text>
<text x="79" y="180.1" transform="rotate(-90 79 180.1)">+</text>
<text x="135.7" y="183.4" transform="rotate(-90 135.7 183.4)">K</text>
<text x="151.8" y="180.1" transform="rotate(-90 151.8 180.1)">+</text>
<text x="79" y="189.1" transform="rotate(-90 79 189.1)">-</text>
<text x="135.7" y="188.9" transform="rotate(-90 135.7 188.9)">A</text>
<text x="151.8" y="189.1" transform="rotate(-90 151.8 189.1)">-</text>
</g>
<g font-size="1.6">
<text x="28.3" y="1.7">5</text>
<text x="80.4" y="1.7">4</text>
<text x="132.6" y="1.7">3</text>
<text x="184.7" y="1.7">2</text>
<text x="236.9" y="1.7">1</text>
<text x=".6" y="29.8">D</text>
<text x="263.5" y="29.8">D</text>
<text x=".6" y="82.3">C</text>
<text x="263.5" y="82.3">C</text>
<text x=".6" y="134.8">B</text>
<text x="263.5" y="134.8">B</text>
<text x=".6" y="187.3">A</text>
<text x="263.5" y="187.3">A</text>
<text x="28.3" y="213.8">5</text>
<text x="80.4" y="213.8">4</text>
<text x="132.6" y="213.8">3</text>
<text x="184.7" y="213.8">2</text>
<text x="236.9" y="213.8">1</text>
</g>
<g font-size="1.1">
<text x="68.9" y="21.7">SNAP</text>
<text x="133" y="21.7">PDAT</text>
<text x="133" y="23.9">PCLK</text>
<text x="84.4" y="28.3">HEAD1</text>
<text x="84.4" y="30.5">HEAD2</text>
<text x="84.4" y="32.7">HEAD3</text>
<text x="84.4" y="34.9">HEAD4</text>
<text x="135.2" y="30.5">SDO</text>
<text x="135.2" y="32.7">SDI</text>
<text x="135.2" y="34.9">SCK</text>
<text x="42.4" y="39.3">HEAD1</text>
<text x="42.4" y="41.6">HEAD2</text>
<text x="84.4" y="39.3">HEAD5</text>
<text x="84.4" y="41.6">HEAD6</text>
<text x="135.2" y="37.1">nSCS</text>
<text x="42.4" y="46">HEAD4</text>
<text x="42.4" y="43.8">HEAD3</text>
<text x="84.4" y="43.8">HEAD7</text>
<text x="84.4" y="46">HEAD8</text>
<text x="141.9" y="43.8">RX</text>
<text x="141.9" y="46">TX</text>
<text x="42.4" y="54.8">HEAD5</text>
<text x="42.4" y="57">HEAD6</text>
<text x="42.4" y="59.2">HEAD7</text>
<text x="225.8" y="54.8">SNAP</text>
<text x="42.4" y="61.4">HEAD8</text>
<text x="225.8" y="61.4">PDAT</text>
<text x="225.8" y="63.7">PCLK</text>
<text x="148.5" y="103.4">SCK</text>
<text x="148.5" y="105.6">SDI</text>
<text x="148.5" y="107.9">SDO</text>
<text x="148.5" y="112.3">nSCS</text>
<text x="203.7" y="160.9">12V DAISY</text>
<text x="205.9" y="163.1">RX</text>
<text x="241.3" y="163.1">TX</text>
<text x="11.5" y="183">12V DAISY</text>
</g>
<g font-size=".8">
<text x="141.9" y="94.6">NSLEEP</text>
<text x="208.2" y="94.6">NSLEEP</text>
<text x="141.9" y="96.8">DRVOFF</text>
<text x="144.1" y="99">DIR</text>
<text x="144.1" y="101.2">STEP</text>
<text x="208.2" y="96.8">DRVOFF</text>
<text x="208.2" y="99">DIR</text>
<text x="208.2" y="101.2">STEP</text>
</g>
</svg>
